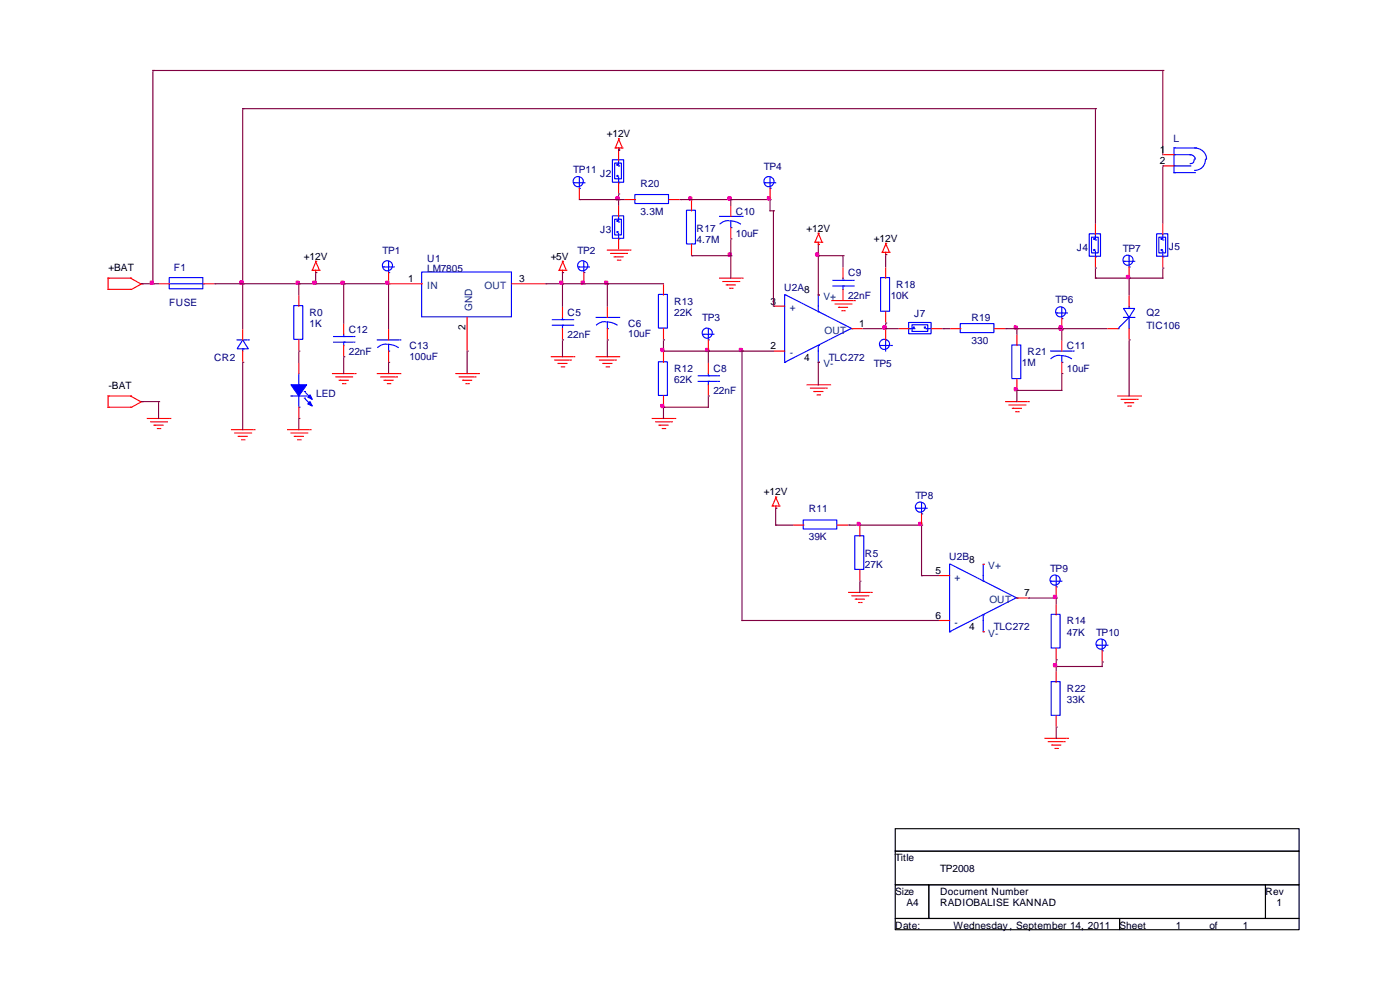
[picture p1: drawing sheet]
<svg xmlns="http://www.w3.org/2000/svg" width="297mm" height="210mm" viewBox="0 0 297 210" stroke-linecap="round" stroke-linejoin="round" font-family="sans-serif">
<path d="M189.9 175.8h85.7v4.8h-85.7zM189.9 180.6h85.7v7.1h-85.7zM189.9 187.7h7.2v7.1h-7.2zM189.9 194.8h47.6v2.4h-47.6zM197.1 187.7h71.4v7.1h-71.4zM237.5 194.8h38.1v2.4h-38.1zM268.5 187.7h7.1v7.1h-7.1z" fill="none" stroke="#000" stroke-width=".24"/>
<g fill="none" stroke="#00f" stroke-width=".24">
<path d="M121.7 38.8h.1M121.9 38.8h2.2M122.9 40h.1M122.9 37.6v2.1M129.9 33.9h2.4v4.7h-2.4zM130.4 34.6h1.4v3.3h-1.4zM131.2 38.8h.1M131.2 35.2h.1M131.2 34v1M131.2 37.6v.9M162.2 38.8h.1M162.4 38.8h2.2"/>
<path d="M163.4 40h.1M163.4 37.6v2.1M249.1 36.6h.1M249.1 31.4h.1M249.1 32.8h.1M249.1 35.2h.1M249.1 31.4h4.2a2.47 2.47 0 0 1 2.7 2.4h-.3a2.25 2.25 0 0 1-2.4 2.3M249.1 31.6v5M249.3 36.6h4.3M249.3 32.8h3.3M249.3 35.2h3.3M252.4 32.8a1.11 1.11 0 0 1 1.2 1h-.3a.79 .79 0 0 1-.9 .9"/>
<path d="M253.6 31.4h.1M35.9 58.9h7.1v2.4h-7.1zM81.2 56.6h.1M81.5 56.6h2.1M82.4 57.8h.1M82.4 55.4v2.2M89.5 57.7h19v9.5h-19zM122.7 56.6h.1M122.9 56.6h2.1M123.9 57.8h.1M123.9 55.4v2.2M129.9 45.8h2.4v4.8h-2.4z"/>
<path d="M130.4 46.5h1.4v3.3h-1.4zM131.2 50.7h.1M131.2 47.1h.1M131.2 45.9v1M131.2 49.5v.9M134.7 41.3h7.1v1.9h-7.1zM145.6 44.6h1.9v7.1h-1.9zM152.7 47.6a3.4 3.4 0 0 1 4.1-.3l.4 .3M152.7 45.9h4.5M155 48.3h.1M155 46.9v1.2M157.4 45.9h.1"/>
<path d="M176.7 59.5h4M178.8 59.5h.1M178.8 59v.2M181 59.5h.1M186.8 58.9h1.9v7.1h-1.9zM231.1 49.6h2.4v4.8h-2.4zM231.6 50.3h1.4v3.3h-1.4zM232.4 54.5h.1M232.4 50.9h.1M232.4 49.7v1M232.4 53.3v.9M238.4 55.4h.1"/>
<path d="M238.6 55.4h2.1M239.5 56.6h.1M239.5 54.2v2.2M245.4 49.6h2.4v4.8h-2.4zM245.9 50.3h1.4v3.3h-1.4zM246.7 54.5h.1M246.7 50.9h.1M246.7 49.7v1M246.7 53.3v.9M36 60.2h6.9M43.2 60.2h.1M50.3 72.1h2.1"/>
<path d="M51.5 72.1l1.2 1.9h-2.4zM51.5 74h.1M51.5 74.2v.3M52.7 72.1h.1M62.3 64.8h1.9v7.2h-1.9zM63.4 79.2v2.2M70.8 72.6h4M70.8 71.4h4M72.9 71.4h.1M72.9 72.6h.1M72.9 70.9v.3M72.9 72.8v.5"/>
<path d="M75.1 72.6h.1M75.1 71.4h.1M80.1 73.8a3.4 3.4 0 0 1 4-.3l.5 .3M80.1 72.1h4.5M82.4 74.5h.1M82.4 73.1v1.1M84.8 72.1h.1M117.2 69h4M117.2 67.8h4M119.3 67.8h.1M119.3 69h.1M119.3 67.3v.3"/>
<path d="M119.3 69.2v.5M121.5 69h.1M121.5 67.8h.1M126.5 69a3.4 3.4 0 0 1 4.1-.3l.4 .3M126.5 67.3h4.5M128.9 69.7h.1M128.9 68.3v1.2M131.2 67.3h.1M139.7 62.5h1.9v7.1h-1.9zM139.7 76.7h1.9v7.2h-1.9zM148.1 79.7h4.1M149.1 70.9h.1"/>
<path d="M149.3 70.9h2.2M150.3 79.7h.1M150.3 72.1h.1M150.3 69.7v2.2M150.3 79.2v.3M152.4 79.7h.1M166.5 62.6h.1M166.5 76.9h.1M166.5 62.6v14M166.7 62.6l14 7.1M173.6 66.2h.1M173.6 73.3h.1"/>
<path d="M173.6 62.6h.1M173.6 76.9h.1M173.6 62.8v3.1M173.6 73.5v3.1M176.7 60.7h4M178.8 60.7h.1M178.8 60.9v.5M180.5 69.7l-14 7.2M180.7 69.7h.1M181 60.7h.1M186.7 73.3h2.1M187.9 72.1h.1"/>
<path d="M187.9 72.3v2.2M189.1 73.3h.1M192.8 68.4h4.7v2.4h-4.7zM192.9 69.7h.1M193.1 69.7h1M193.5 68.9h3.3v1.4h-3.3zM196.5 69.7h.1M196.7 69.7h.9M203.7 68.6h7.2v2h-7.2zM214.7 73.2h1.9v7.1h-1.9zM222.9 76.2a3.4 3.4 0 0 1 4.1-.3l.4 .3M222.9 74.5h4.5"/>
<path d="M224.1 66.4h.1M224.3 66.4h2.1M225.3 76.9h.1M225.3 67.6h.1M225.3 65.2v2.1M225.3 75.4v1.2M227.6 74.5h.1M237.2 69.7h.1M238.4 65.4h2.3l-1.2 1.9zM238.4 67.3h.1M238.6 67.3h2.1M239.5 67.3h.1"/>
<path d="M239.5 65.4h.1M239.5 65v.2M239.5 67.6v2.1M239.5 67.3l-2.1 2.2M61.7 84h.1M62 84h3.1M63.4 86.4h.1M63.4 81.6h.1M63.4 84v2.1M64.6 83.1h.1M64.6 84.5h.1M64.8 83.3l1.2 1.2"/>
<path d="M64.8 84.7l1.2 1.2M148.1 80.9h4.1M150.3 80.9h.1M150.3 81.1v.5M152.4 80.9h.1M170.4 110.3h7.1v1.9h-7.1zM181.3 113.6h1.9v7.2h-1.9zM194.3 107.8h.1M194.6 107.8h2.1M195.5 109h.1M195.5 106.6v2.2M201.5 119.7h.1"/>
<path d="M201.5 119.7v14.1M201.7 119.7l14 7.2M208.6 119.7h.1M208.6 120v3.1M201.5 134h.1M208.6 123.3h.1M208.6 130.4h.1M208.6 134h.1M208.6 130.7v3.1M215.5 126.9l-14 7.1M215.7 126.9h.1M222.9 123.3h.1"/>
<path d="M223 130.3h1.9v7.2h-1.9zM223.1 123.3h2.2M224.1 124.5h.1M224.1 122.1v2.1M232.6 136.9h.1M232.9 136.9h2.1M233.8 138.1h.1M233.8 135.7v2.1M223 144.6h1.9v7.1h-1.9z"/>
<circle cx="122.7" cy="38.5" r="1.08"/>
<circle cx="163.1" cy="38.5" r="1.07"/>
<circle cx="82.2" cy="56.4" r="1.07"/>
<circle cx="123.6" cy="56.4" r="1.07"/>
<circle cx="239.3" cy="55.2" r="1.07"/>
<circle cx="150" cy="70.7" r="1.07"/>
<circle cx="187.6" cy="73" r="1.07"/>
<circle cx="225" cy="66.1" r="1.07"/>
<circle cx="195.3" cy="107.6" r="1.07"/>
<circle cx="223.8" cy="123" r="1.07"/>
<circle cx="233.6" cy="136.6" r="1.08"/>
</g>
<g fill="none" stroke="#f00" stroke-width=".24">
<path d="M122.9 40v2.1M130.5 31.4h.1M130.8 31.4h1.2M131.2 31.9h.1M131.2 29.5h.1M131.2 31.4v.2M131.2 31.9v2.1M131.2 38.8v2.1M131.2 29.7l-.7 1.7M131.2 29.5l.8 1.6M132 31.4h.1M163.4 40v2.1"/>
<path d="M246.9 32.8h2.2M246.9 35.2h2.2M22.9 59h.1M22.9 59h4.5M22.9 59.2v2.2M27.7 59h.1M27.7 59l2.1 1.2M66.2 57.3h.1M66.5 57.3h1.2M67 57.8h.1M67 55.4h.1M67 57.3v.3"/>
<path d="M67 55.7l-.8 1.6M67 55.4l.7 1.7M67.7 57.3h.1M82.4 57.8v2.2M118.6 57.3h.1M118.9 57.3h1.1M119.3 57.8h.1M119.3 55.4h.1M119.3 57.3v.3M119.3 55.7l-.7 1.6M119.3 55.4l.7 1.7M120 57.3h.1"/>
<path d="M123.9 57.8v2.2M128.9 53.1h4.5M129.6 53.8h3.1M130.3 54.5h.1M130.5 54.5h1.7M131 55.2h.2M131.2 43.8v2.1M131.2 50.7v2.1M131.5 55.2h.1M132.7 42.3h2.1M132.9 53.8h.1M133.6 53.1h.1"/>
<path d="M141.9 42.3h2.2M146.7 42.6v2.1M146.7 51.9v2.1M152.7 59h4.5M153.4 59.7h3.1M155 43.8v2.1M155 48.3v2.1M156.7 59.7h.1M157.4 59h.1M172.9 51.4h.1M173.1 51.4h1.2M173.6 51.9h.1"/>
<path d="M173.6 49.5h.1M173.6 51.4v.2M173.6 49.7l-.7 1.7M173.6 49.5l.7 1.6M174.3 51.4h.1M178.8 56.9v2.1M187.2 53.5h.1M187.4 53.5h1.2M187.9 54h.1M187.9 51.6h.1M187.9 53.5v.3M187.9 56.9v2.1"/>
<path d="M187.9 51.9l-.7 1.6M187.9 51.6l.7 1.7M188.6 53.5h.1M232.4 47.6v2.1M232.4 54.5v2.1M239.5 56.6v2.2M246.7 47.6v2.1M246.7 54.5v2.1M22.9 61.4h.1M23.2 61.4h4.5M27.7 61.4h.1M30.1 60.2h.1"/>
<path d="M30.1 60.2l-2.2 1.2M33.9 60.2h2.1M43.2 60.2h2.1M51.5 70v2.1M51.5 74.5v2.1M63.4 62.8v2.2M63.4 72.1v2.1M63.4 77.1v2.1M70.5 79.2h4.6M71.2 80h3.1M72.9 68.8v2.1M72.9 73.3v2.1"/>
<path d="M74.6 80h.1M75.3 79.2h.1M80.1 79.2h4.5M80.8 80h3.1M82.4 70v2.1M82.4 74.5v2.1M82.7 60.2h6.9M84.1 80h.1M84.8 79.2h.1M96.7 79.2h4.5M97.4 80h3.1M99.1 67.3v6.9"/>
<path d="M100.8 80h.1M101.5 79.2h.1M108.6 60.2h6.9M117 75.7h4.5M117.7 76.4h3.1M118.4 77.1h.1M118.6 77.1h1.7M119.1 77.8h.2M119.3 65.2v2.1M119.3 69.7v2.2M119.6 77.8h.1M121 76.4h.1"/>
<path d="M121.7 75.7h.1M126.5 75.7h4.5M127.2 76.4h3.1M127.9 77.1h.1M128.1 77.1h1.7M128.6 77.8h.3M128.9 65.2v2.1M128.9 69.7v2.2M129.1 77.8h.1M130.5 76.4h.1M131.2 75.7h.1M140.8 60.4v2.2"/>
<path d="M140.8 69.7v2.2M140.8 74.7v2.2M150.3 72.1v2.1M150.3 77.1v2.1M154.1 60.4h.1M154.3 60.4h1.7M154.8 61.2h.2M155.3 61.2h.1M164.3 65h2.2M164.3 74.5h2.2M173.6 62.6h.1M173.6 76.9h.1"/>
<path d="M176.5 63.8h4.5M177.2 64.5h3.1M177.9 65.2h.1M178.1 65.2h1.7M178.6 65.9h.2M178.8 61.4v2.1M179.1 65.9h.1M180.5 64.5h.1M180.7 69.7h2.2M181.2 63.8h.1M187.9 66.2v2.1M187.9 70v2.1"/>
<path d="M190.7 69.7h2.2M197.6 69.7h2.2M201.7 69.7h2.1M211 69.7h2.1M215.7 71.2v2.1M225.3 67.6v2.1M225.3 72.3v2.2M225.3 76.9v2.1M235 69.7h2.2M239.5 62.8v2.2M239.5 69.7v2.2M22.9 86.4h.1"/>
<path d="M22.9 84h.1M22.9 84.2v2.2M22.9 84h4.5M23.2 86.4h4.5M27.7 84h.1M27.7 86.4h.1M27.7 84l2.1 1.2M30.1 85.2h.1M30.1 85.2l-2.2 1.2M31.3 88.8h4.5M32 89.5h3.1M32.7 90.2h.1"/>
<path d="M32.9 90.2h1.7M33.4 90.9h.2M33.9 90.9h.1M35.3 89.5h.1M36 88.8h.1M49.1 91.1h4.5M49.8 91.9h3.1M50.5 92.6h.1M50.8 92.6h1.6M51.3 93.3h.2M51.7 93.3h.1M53.2 91.9h.1"/>
<path d="M53.9 91.1h.1M61 91.1h4.5M61.7 91.9h3.1M62.4 92.6h.1M62.7 92.6h1.6M63.2 93.3h.2M63.4 86.4v2.1M63.6 93.3h.1M65.1 91.9h.1M65.8 91.1h.1M72 80.7h.1M72.2 80.7h1.7"/>
<path d="M72.7 81.4h.2M73.2 81.4h.1M81.5 80.7h.1M81.7 80.7h1.7M82.2 81.4h.2M82.7 81.4h.1M98.1 80.7h.1M98.4 80.7h1.7M98.9 81.4h.2M99.3 81.4h.1M138.4 88.8h4.5M139.1 89.5h3.1"/>
<path d="M139.8 90.2h.1M140 90.2h1.7M140.5 90.9h.3M140.8 84v2.1M141 90.9h.1M142.4 89.5h.1M143.1 88.8h.1M150.3 81.6v2.2M171.2 81.6h4.6M171.9 82.3h3.1M172.7 83.1h.1M172.9 83.1h1.7"/>
<path d="M173.4 83.8h.2M173.8 83.8h.1M175.3 82.3h.1M176 81.6h.1M213.4 85.2h4.5M214.1 85.9h3.1M214.8 86.6h.1M215 86.6h1.7M215.5 87.3h.2M215.7 80.4v2.2M216 87.3h.1M217.4 85.9h.1"/>
<path d="M218.1 85.2h.1M237.2 84h4.5M237.9 84.7h3.1M238.6 85.4h.1M238.8 85.4h1.7M239.3 86.1h.2M239.8 86.1h.1M241.2 84.7h.1M241.9 84h.1M163.8 107.3h.1M164.1 107.3h1.2M164.6 107.8h.1"/>
<path d="M164.6 105.4h.1M164.6 107.3v.3M164.6 105.7l-.8 1.6M164.6 105.4l.7 1.7M165.3 107.3h.1M168.4 111.4h2.1M177.7 111.4h2.1M182.4 111.6v2.2M195.5 109v2.2M208.6 119.7h.1M180 125.7h4.6M180.7 126.4h3.1"/>
<path d="M181.5 127.1h.1M181.7 127.1h1.7M182.2 127.8h.2M182.4 120.9v2.2M182.7 127.8h.1M184.1 126.4h.1M184.8 125.7h.1M199.3 122.1h2.2M199.3 131.6h2.2M208.6 134h.1M215.7 126.9h2.2M224.1 124.5v2.1"/>
<path d="M224.1 128.3v2.1M224.1 137.6v2.1M233.8 138.1v2.1M221.7 156.6h4.5M222.4 157.3h3.1M223.1 158.1h.1M223.4 158.1h1.6M223.8 158.8h.3M224.1 142.6v2.1M224.1 151.9v2.1M224.3 158.8h.1M225.7 157.3h.1"/>
<path d="M226.4 156.6h.1"/>
</g>
<g fill="none" stroke="#800040" stroke-width=".24">
<path d="M32.4 15h.1M32.4 15.2v45M32.7 15h214M246.7 15h.1M246.7 15.2v17.6M51.5 23.1h.1M51.5 23.3v36.9M51.7 23.1h180.7M131.2 31.9h.1M131.2 31.6h.1M232.4 23.1h.1M232.4 23.3v24"/>
<path d="M246.7 35.2h.1M246.7 35.4v11.9M67 57.8h.1M67 58.1v2.1M119.3 57.8h.1M119.3 58.1v2.1M122.9 42.3h.1M123.1 42.3h8.1M131.2 41.1h.1M131.2 42.3h.1M131.2 41.4v.9M131.2 42.6v.9"/>
<path d="M131.5 42.3h.9M144.3 42.3h.1M144.6 42.3h2.1M146.7 42.3h.1M146.7 54.2h.1M146.9 42.3h8.1M146.9 54.2h8.1M155 42.3h.1M155 54.2h.1M155 50.7h.1M155 42.6v.9M155 50.9v3.3"/>
<path d="M155 54.5v4.5M155.3 42.3h8.1M163.4 42.3h.1M163.4 42.6v2.1h.4M164.1 44.7h.1M164.1 44.7v20M173.6 51.9h.1M173.6 54.2h.1M173.6 52.1v2.1M173.6 54.5v8.1M173.8 54.2h5M178.8 54.2h.1"/>
<path d="M178.8 54.5v2.1M187.9 54h.1M187.9 54.2v2.4M232.4 59h.1M232.4 56.9h.1M232.4 57.1v1.9M232.6 59h6.9M239.5 59h.1M239.5 59.2v3.4M246.7 56.9h.1M246.7 57.1v1.9h-6.9M30.1 60.2h.1"/>
<path d="M30.3 60.2h2.1M32.4 60.2h.1M32.7 60.2h.9M45.5 60.2h.1M45.8 60.2h5.7M51.5 60.2h.1M51.5 76.9h.1M51.5 60.4v9.3M51.5 77.1v14M51.7 60.2h11.7M63.4 60.2h.1M63.4 74.5h.1"/>
<path d="M63.4 60.4v2.2M63.4 74.7v2.2M63.6 60.2h3.4M67 60.2h.1M67.2 60.2h5.7M72.9 75.7h.1M72.9 60.2h.1M72.9 60.4v8.1M72.9 75.9v3.3M73.2 60.2h9.2M82.4 76.9h.1M82.4 60.2h.1"/>
<path d="M82.4 60.4v9.3M82.4 77.1v2.1M99.1 74.5h.1M99.1 74.7v4.5M115.8 60.2h.1M116 60.2h3.3M119.3 60.2h.1M119.3 72.1h.1M119.3 60.4v4.6M119.3 72.3v3.4M119.6 60.2h4.3M123.9 60.2h.1"/>
<path d="M124.1 60.2h4.8M128.9 60.2h.1M128.9 72.1h.1M128.9 60.4v4.6M128.9 72.3v3.4M129.1 60.2h11.7M140.8 72.1h.1M140.8 74.5h.1M140.8 72.3v2.2M141 74.5h9.3M150.3 74.5h.1M150.3 74.7v2.2"/>
<path d="M150.5 74.5h6.9M157.4 74.5h.1M157.4 74.7v56.9M157.7 74.5h6.4M164.1 65h.1M173.6 76.9h.1M173.6 77.1v4.5M183.1 69.7h4.5M187.9 69.7h.1M187.9 68.5h.1M187.9 68.8v.9M188.1 69.7h2.4"/>
<path d="M200 69.7h.1M200.3 69.7h1.2M213.4 69.7h.1M213.6 69.7h2.1M215.7 69.7h.1M215.7 70v.9M216 69.7h9.3M225.3 70h.1M225.3 69.7h.1M225.3 79.2h.1M225.3 70.2v1.9M225.3 79.5v3.3h-9.3"/>
<path d="M225.5 69.7h9.3M239.5 72.1h.1M239.5 72.3v11.7M30.1 85.2h.1M30.3 85.2h3.3M33.6 85.2h.1M33.6 85.4v3.4M63.4 88.8h.1M63.4 89v2.1M140.8 86.4h.1M140.8 86.6v2.2M150.3 84h.1"/>
<path d="M150.3 84.2v2.2h-9.3M215.7 82.8h.1M215.7 83.1v2.1M164.6 107.8h.1M164.6 111.4h.1M164.6 108.1v3.3M164.8 111.4h3.3M180 111.4h.1M180.3 111.4h2.1M182.4 111.4h.1M182.7 111.4h12.8M195.5 111.4h.1"/>
<path d="M195.5 111.6v10.5M157.4 131.6h.1M157.7 131.6h41.4M182.4 123.3h.1M182.4 123.5v2.2M195.5 122.1h.1M195.7 122.1h3.4M218.1 126.9h.1M218.4 126.9h5.7M224.1 140h.1M224.1 126.9h.1M224.1 127.1v1"/>
<path d="M224.1 154.3h.1M224.1 141.4h.1M224.1 140.2v1.2M224.1 141.6v.7M224.1 154.5v2.1M233.8 140.4h.1M233.8 140.7v.7h-9.5"/>
</g>
<g fill="#00f" stroke="#00f" stroke-width=".24">
<path d="M61.7 81.6h3.4l-1.7 2.4z" fill-rule="evenodd"/>
<path d="M65.8 85.2l.4 .9-.9-.4z" fill-rule="evenodd"/>
<path d="M65.3 84.2l.5-.4 .4 .9z" fill-rule="evenodd"/>
<path d="M232 52.9h.3v.2l-.3 .1z" fill-rule="evenodd"/>
<path d="M232 50.6h.3v.1l-.3 .1z" fill-rule="evenodd"/>
<path d="M193.7 69.4h.3l-.1 .1-.2 .1z" fill-rule="evenodd"/>
<path d="M196.1 69.4h.2v.1l-.2 .1z" fill-rule="evenodd"/>
<path d="M246.3 52.9h.3v.2l-.3 .1z" fill-rule="evenodd"/>
<path d="M246.3 50.6h.3v.1l-.3 .1z" fill-rule="evenodd"/>
<path d="M130.9 37.2h.2v.2l-.2 .1z" fill-rule="evenodd"/>
<path d="M130.9 34.8h.2v.2l-.2 .1z" fill-rule="evenodd"/>
<path d="M130.9 49.1h.2v.2l-.2 .1z" fill-rule="evenodd"/>
<path d="M130.9 46.7h.2v.2l-.2 .1z" fill-rule="evenodd"/>
</g>
<g fill="#f0f" stroke="#f0f" stroke-width=".24">
<circle cx="32.2" cy="59.9" r=".34"/>
<circle cx="51.2" cy="59.9" r=".34"/>
<circle cx="128.6" cy="59.9" r=".34"/>
<circle cx="157.2" cy="74.2" r=".34"/>
<circle cx="140.5" cy="86.1" r=".34"/>
<circle cx="154.8" cy="42.1" r=".34"/>
<circle cx="146.4" cy="42.1" r=".34"/>
<circle cx="163.1" cy="42.1" r=".34"/>
<circle cx="195.2" cy="111.1" r=".34"/>
<circle cx="182.2" cy="111.1" r=".34"/>
<circle cx="150" cy="74.2" r=".34"/>
<circle cx="154.8" cy="54" r=".35"/>
<circle cx="63.1" cy="59.9" r=".34"/>
<circle cx="173.3" cy="54" r=".35"/>
<circle cx="187.6" cy="69.4" r=".34"/>
<circle cx="225" cy="69.4" r=".35"/>
<circle cx="239.3" cy="58.7" r=".34"/>
<circle cx="223.8" cy="141.1" r=".34"/>
<circle cx="225" cy="69.7" r=".34"/>
<circle cx="215.5" cy="82.5" r=".34"/>
<circle cx="215.5" cy="69.4" r=".34"/>
<circle cx="223.8" cy="126.6" r=".35"/>
<circle cx="123.6" cy="59.9" r=".34"/>
<circle cx="140.5" cy="74.2" r=".34"/>
<circle cx="119.1" cy="59.9" r=".34"/>
<circle cx="131" cy="42.1" r=".34"/>
<circle cx="66.7" cy="59.9" r=".34"/>
<circle cx="82.2" cy="59.9" r=".34"/>
<circle cx="72.7" cy="59.9" r=".34"/>
</g>
<g font-size="2.1">
<text x="128.7" y="29.1">+12V</text>
<text x="246.1" y="32.5">1</text>
<text x="246.1" y="34.8">2</text>
<text x="171.1" y="49.1">+12V</text>
<text x="185.4" y="51.3">+12V</text>
<text x="23" y="57.5">+BAT</text>
<text x="64.5" y="55.1">+12V</text>
<text x="86.6" y="59.8">1</text>
<text x="110.2" y="59.8">3</text>
<text x="116.8" y="55.1">+5V</text>
<text x="163.5" y="64.6">3</text>
<text x="98.7" y="70.1" transform="rotate(-90 98.7 70.1)">2</text>
<text x="182.3" y="69.4">1</text>
<text x="163.5" y="74.1">2</text>
<text x="170.6" y="76.5">4</text>
<text x="23" y="82.5">-BAT</text>
<text x="162.1" y="105.1">+12V</text>
<text x="198.5" y="121.7">5</text>
<text x="198.5" y="131.3">6</text>
<text x="217.3" y="126.5">7</text>
<text x="205.6" y="133.7">4</text>
<text x="189.9" y="182.7">Title</text>
<text x="199.4" y="185.1">TP2008</text>
<text x="189.9" y="189.8">Size</text>
<text x="199.4" y="189.8">Document Number</text>
<text x="268.5" y="189.8">Rev</text>
<text x="189.9" y="197">Date:</text>
<text x="192.3" y="192.2">A4</text>
<text x="199.4" y="192.2">RADIOBALISE KANNAD</text>
<text x="202.3" y="197">Wednesday, September 14, 2011</text>
<text x="237.5" y="197">Sheet</text>
<text x="249.4" y="197">1</text>
<text x="256.6" y="197">of</text>
<text x="263.7" y="197">1</text>
<text x="270.8" y="192.2">1</text>
</g>
<g font-size="2.1" fill="#000080">
<text x="248.9" y="30.1">L</text>
<text x="121.6" y="36.7">TP11</text>
<text x="127.3" y="37.5">J2</text>
<text x="135.9" y="39.6">R20</text>
<text x="162.1" y="36">TP4</text>
<text x="135.9" y="45.6">3.3M</text>
<text x="156.1" y="45.6">C10</text>
<text x="81.1" y="53.9">TP1</text>
<text x="122.5" y="53.9">TP2</text>
<text x="127.3" y="49.4">J3</text>
<text x="147.8" y="49.1">R17</text>
<text x="147.8" y="51.5">4.7M</text>
<text x="156.1" y="50.3">10uF</text>
<text x="228.5" y="53.2">J4</text>
<text x="238.2" y="53.4">TP7</text>
<text x="248" y="52.9">J5</text>
<text x="36.8" y="57.5">F1</text>
<text x="90.6" y="55.6">U1</text>
<text x="90.6" y="57.7">LM7805</text>
<text x="179.9" y="58.6">C9</text>
<text x="35.9" y="64.8">FUSE</text>
<text x="143" y="64.6">R13</text>
<text x="166.3" y="61.7">U2A8</text>
<text x="179.9" y="63.4">22nF</text>
<text x="189" y="63.4">10K</text>
<text x="190.2" y="61">R18</text>
<text x="224" y="64.4">TP6</text>
<text x="65.7" y="67">R0</text>
<text x="65.7" y="69.4">1K</text>
<text x="74" y="70.6">C12</text>
<text x="120.4" y="67">C5</text>
<text x="120.4" y="71.7">22nF</text>
<text x="133.3" y="69.4">C6</text>
<text x="133.3" y="71.5">10uF</text>
<text x="143" y="67">22K</text>
<text x="149" y="68.2">TP3</text>
<text x="194" y="67.2">J7</text>
<text x="206.1" y="68.2">R19</text>
<text x="243.2" y="67">Q2</text>
<text x="243.2" y="69.8">TIC106</text>
<text x="45.4" y="76.5">CR2</text>
<text x="74" y="75.3">22nF</text>
<text x="86.8" y="74.1">C13</text>
<text x="86.8" y="76.3">100uF</text>
<text x="175.9" y="76.5">TLC272</text>
<text x="185.4" y="77.9">TP5</text>
<text x="206.1" y="72.9">330</text>
<text x="216.8" y="77.7">1M</text>
<text x="218" y="75.3">R21</text>
<text x="226.3" y="74.1">C11</text>
<text x="143" y="78.9">R12</text>
<text x="143" y="81.3">62K</text>
<text x="151.3" y="78.9">C8</text>
<text x="151.3" y="83.7">22nF</text>
<text x="226.3" y="78.9">10uF</text>
<text x="67.1" y="84.1">LED</text>
<text x="194.2" y="105.8">TP8</text>
<text x="171.6" y="108.6">R11</text>
<text x="171.6" y="114.6">39K</text>
<text x="183.5" y="118.2">R5</text>
<text x="201.3" y="118.9">U2B8</text>
<text x="183.5" y="120.6">27K</text>
<text x="222.8" y="121.3">TP9</text>
<text x="210.9" y="133.7">TLC272</text>
<text x="226.3" y="132.5">R14</text>
<text x="226.3" y="134.8">47K</text>
<text x="232.5" y="134.8">TP10</text>
<text x="226.3" y="146.7">R22</text>
<text x="226.3" y="149.1">33K</text>
</g>
<g font-size="2.1" fill="#004080">
<text x="90.6" y="61.3">IN</text>
<text x="102.8" y="61.3">OUT</text>
<text x="174.7" y="63.6">V+</text>
<text x="100.2" y="66" transform="rotate(-90 100.2 66)">GND</text>
<text x="167.5" y="66">+</text>
<text x="174.9" y="70.8">OUT</text>
<text x="167.5" y="75.6">-</text>
<text x="174.7" y="77.9">V-</text>
<text x="202.5" y="123.2">+</text>
<text x="209.7" y="120.8">V+</text>
<text x="209.9" y="127.9">OUT</text>
<text x="202.5" y="132.7">-</text>
<text x="209.7" y="135.1">V-</text>
</g>
</svg>
